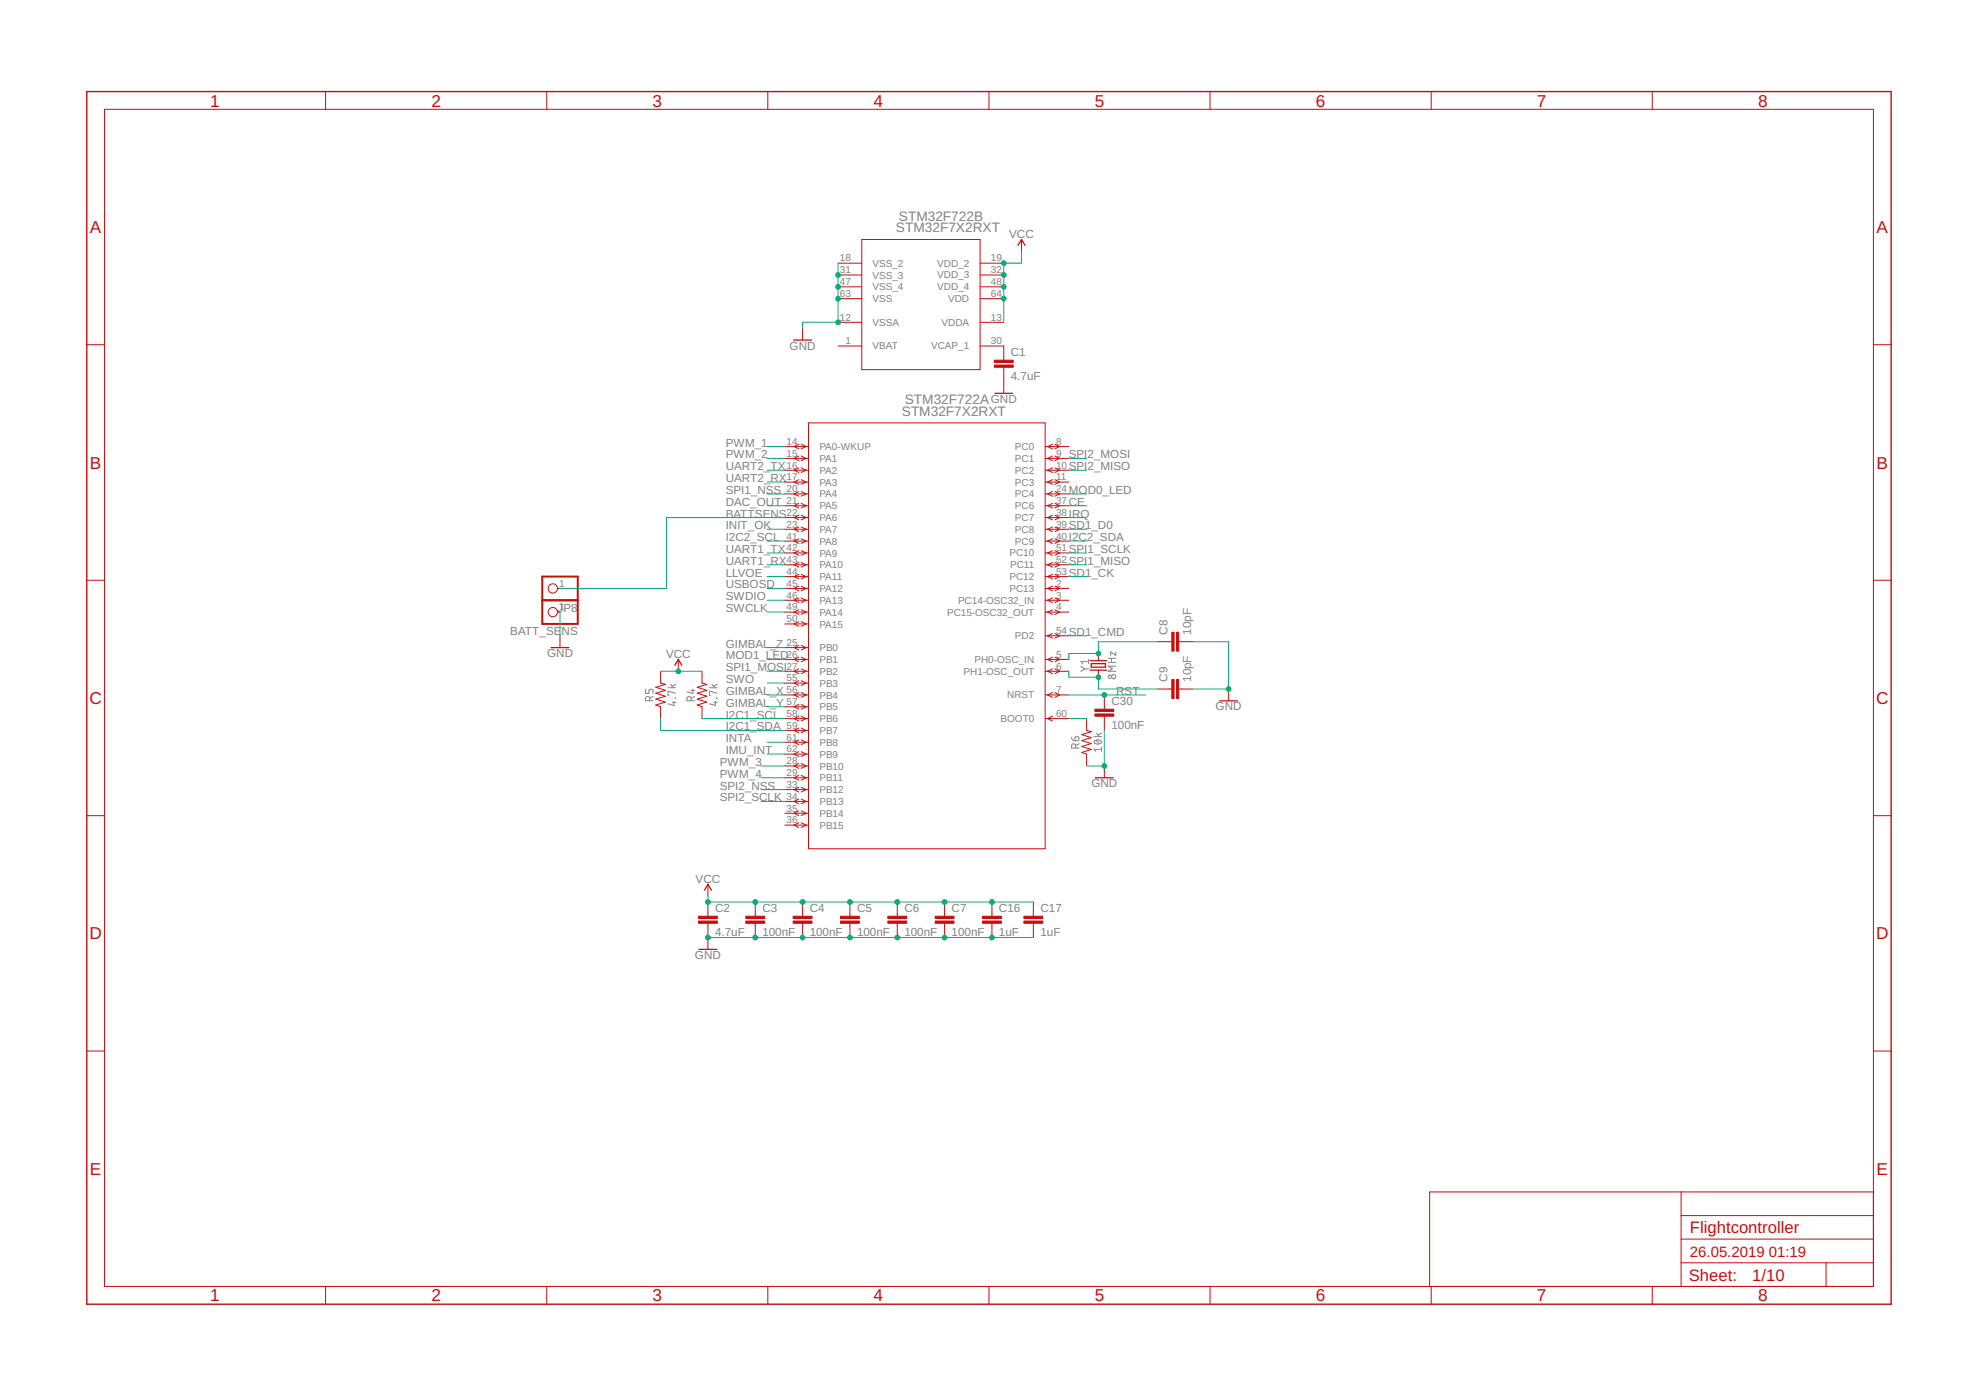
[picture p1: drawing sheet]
<svg xmlns="http://www.w3.org/2000/svg" width="297mm" height="210mm" viewBox="0 0 297 210" stroke-linecap="round" stroke-linejoin="round" font-family="sans-serif">
<g fill="none" stroke="#808080" stroke-width=".15">
<path d="M163.6 99.4h-1.2l.3 .3M163.6 99.1v.6M166.5 99.5h1.1M166.5 98.9h1.1M167 98.9v.6M167.6 98v.5l-.7-.5v.5M97 103.6v.6h.5v-.4a.32 .32 0 0 1 .3-.2 .32 .32 0 0 1 .3 .2v.4M97.6 105.3v-.3a.32 .32 0 0 0-.3-.4 .32 .32 0 0 0-.3 .4v.3h1.1M98.1 104.6l-.5 .3M100.4 103.3h1.1M100.8 102.8l.3 .5M101 105.6h.5"/>
<path d="M101.3 105.4v.6l-.9-.3M101.5 104.9v.1zM101.5 104.2l-1.1-.4v.7h.1M101.5 102.8l-.5 .3M103.8 105.3v-.3a.32 .32 0 0 0-.3-.4 .32 .32 0 0 0-.3 .4v.3h1.2M103.8 103.8h.6M104.1 103.6v.6l-.9-.3M104.4 104.6l-.6 .3M106.6 103.3h1.1M107 102.8l.4 .5M107.2 105.6h.5M107.5 105.4v.6l-.9-.3"/>
<path d="M107.7 104.9v.1zM107.7 104.2l-1.1-.4v.7h.1M107.7 102.8l-.5 .3M161 110.8a.51 .51 0 0 0 .5 .5M161.6 110.7a.33 .33 0 0 1 .5 .1 .33 .33 0 0 1-.3 .5h-.3zM161.6 112.4v-.3a.32 .32 0 0 0-.3-.3 .32 .32 0 0 0-.3 .3v.3h1.1M162.1 111.8l-.5 .2M162.4 100.1l.6 .4M163 100.5l-.6 .4M163 100.5h.6M164.4 110.7h1.1M164.4 111.3a.7 .7 0 0 1 1.1 .2 .65 .65 0 0 1-1.1 0z"/>
<path d="M164.6 111.2l.6 .5M164.8 110.2l.3 .5M165.5 112.6h-1.1l.2 .3M165.5 112.3v.6M165.5 110.2l-.5 .2M167.6 100.1h-1.1l.6 .4-.6 .4h1.1"/>
<circle cx="166.8" cy="101.7" r=".25"/>
<circle cx="167.3" cy="101.7" r=".31"/>
</g>
<g fill="none" stroke="#c90d0c" stroke-width=".15">
<path d="M15.7 16.4h265.8v176.9h-265.8zM48.9 13.8v2.6M82.1 13.8v2.6M115.4 13.8v2.6M148.6 13.8v2.6M181.8 13.8v2.6M215 13.8v2.6M248.2 13.8v2.6M125.9 39.5h3.6M129.5 36h17.8v19.5h-17.8zM147.3 39.5h3.5M153.5 36v1.8"/>
<path d="M13 51.8h2.7M120.6 49.3v1.8M125.9 41.3h3.6M125.9 43.1h3.6M125.9 44.9h3.6M125.9 48.4h3.6M125.9 52h3.6M147.3 41.3h3.5M147.3 43.1h3.5M147.3 44.9h3.5M147.3 48.4h3.5M147.3 52h3.5v2.1"/>
<path d="M150.8 55.2v3.9M281.5 51.8h2.6M117.9 67.1h3.6M117.9 68.9h3.6M117.9 70.7h3.6M117.9 72.4h3.6M117.9 74.2h3.6M117.9 76h3.6M117.9 77.8h3.6M117.9 79.5h3.6M120 66.7l-.7 .4 .7 .3M120 68.5l-.7 .4 .7 .3"/>
<path d="M120 70.3l-.7 .4 .7 .3M120 72.1l-.7 .3 .7 .4M120 73.9l-.7 .3 .7 .3M120 75.6l-.7 .4 .7 .3M120 77.4l-.7 .4 .7 .3M120 79.2l-.7 .3 .7 .4M120.4 66.7l.7 .4-.7 .3M120.4 68.5l.7 .4-.7 .3M120.4 70.3l.7 .4-.7 .3M120.4 72.1l.7 .3-.7 .4M120.4 73.9l.7 .3-.7 .3M120.4 75.6l.7 .4-.7 .3"/>
<path d="M120.4 77.4l.7 .4-.7 .3M120.4 79.2l.7 .3-.7 .4M121.5 63.5h35.5v64h-35.5zM157 67.1h3.6M157 68.9h3.6M157 70.7h3.6M157 72.4h3.6M157 74.2h3.6M157 76h3.6M157 77.8h3.6M157 79.5h3.6M158.1 66.7l-.7 .4 .7 .3"/>
<path d="M158.1 68.5l-.7 .4 .7 .3M158.1 70.3l-.7 .4 .7 .3M158.1 72.1l-.7 .3 .7 .4M158.1 73.9l-.7 .3 .7 .3M158.1 75.6l-.7 .4 .7 .3M158.1 77.4l-.7 .4 .7 .3M158.1 79.2l-.7 .3 .7 .4M158.5 66.7l.7 .4-.7 .3M158.5 68.5l.7 .4-.7 .3M158.5 70.3l.7 .4-.7 .3M158.5 72.1l.7 .3-.7 .4M158.5 73.9l.7 .3-.7 .3"/>
<path d="M158.5 75.6l.7 .4-.7 .3M158.5 77.4l.7 .4-.7 .3M158.5 79.2l.7 .3-.7 .4M13 87.2h2.7M83.8 88.4h.3M83.8 92h.3M84.1 95.5v1.8M101.9 99.1v1.8M117.9 81.3h3.6M117.9 83.1h3.6M117.9 84.9h3.6M117.9 86.6h3.6"/>
<path d="M117.9 88.4h3.6M117.9 90.2h3.6M117.9 92h3.6M117.9 93.7h3.6M117.9 97.3h3.6M117.9 99.1h3.6M120 81l-.7 .3 .7 .4M120 82.7l-.7 .4 .7 .3M120 84.5l-.7 .4 .7 .3M120 86.3l-.7 .3 .7 .4M120 88.1l-.7 .3 .7 .4M120 89.9l-.7 .3 .7 .4"/>
<path d="M120 91.6l-.7 .4 .7 .3M120 93.4l-.7 .3 .7 .4M120 97l-.7 .3 .7 .4M120 98.7l-.7 .4 .7 .3M120.4 81l.7 .3-.7 .4M120.4 82.7l.7 .4-.7 .3M120.4 84.5l.7 .4-.7 .3M120.4 86.3l.7 .3-.7 .4M120.4 88.1l.7 .3-.7 .4M120.4 89.9l.7 .3-.7 .4M120.4 91.6l.7 .4-.7 .3M120.4 93.4l.7 .3-.7 .4"/>
<path d="M120.4 97l.7 .3-.7 .4M120.4 98.7l.7 .4-.7 .3M157 81.3h3.6M157 83.1h3.6M157 84.9h3.6M157 86.6h3.6M157 88.4h3.6M157 90.2h3.6M157 92h3.6M157 99.1h3.6M157 95.5h3.6M158.1 81l-.7 .3 .7 .4"/>
<path d="M158.1 82.7l-.7 .4 .7 .3M158.1 84.5l-.7 .4 .7 .3M158.1 86.3l-.7 .3 .7 .4M158.1 88.1l-.7 .3 .7 .4M158.1 89.9l-.7 .3 .7 .4M158.1 91.6l-.7 .4 .7 .3M158.1 95.2l-.7 .3 .7 .4M158.1 98.7l-.7 .4 .7 .3M158.5 81l.7 .3-.7 .4M158.5 82.7l.7 .4-.7 .3M158.5 84.5l.7 .4-.7 .3M158.5 86.3l.7 .3-.7 .4"/>
<path d="M158.5 88.1l.7 .3-.7 .4M158.5 89.9l.7 .3-.7 .4M158.5 91.6l.7 .4-.7 .3M158.5 95.2l.7 .3-.7 .4M158.5 98.7l.7 .4-.7 .3M165 98.2v1.1M173.9 96.4h2.1M177.1 96.4h2.2M281.5 87.2h2.6M99.3 100.9v1.7l.7 .2-1.5 .5 1.5 .4-1.5 .5 1.5 .4-1.5 .5 1.5 .4-1.5 .4 .8 .3v1.8M105.5 100.9v1.7l.7 .2-1.4 .5 1.4 .4-1.4 .5 1.4 .4-1.4 .5 1.4 .4-1.4 .4 .7 .3v1.8M117.9 100.9h3.6"/>
<path d="M117.9 102.6h3.6M117.9 104.4h3.6M117.9 106.2h3.6M117.9 108h3.6M117.9 109.7h3.6M117.9 111.5h3.6M117.9 113.3h3.6M117.9 115.1h3.6M117.9 116.9h3.6M117.9 118.6h3.6M120 100.5l-.7 .4 .7 .3M120 102.3l-.7 .3 .7 .4"/>
<path d="M120 104.1l-.7 .3 .7 .4M120 105.8l-.7 .4 .7 .4M120 107.6l-.7 .4 .7 .3M120 109.4l-.7 .3 .7 .4M120 111.2l-.7 .3 .7 .4M120 112.9l-.7 .4 .7 .4M120 114.7l-.7 .4 .7 .3M120 116.5l-.7 .4 .7 .3M120 118.3l-.7 .3 .7 .4M120.4 100.5l.7 .4-.7 .3M120.4 102.3l.7 .3-.7 .4M120.4 104.1l.7 .3-.7 .4"/>
<path d="M120.4 105.8l.7 .4-.7 .4M120.4 107.6l.7 .4-.7 .3M120.4 109.4l.7 .3-.7 .4M120.4 111.2l.7 .3-.7 .4M120.4 112.9l.7 .4-.7 .4M120.4 114.7l.7 .4-.7 .3M120.4 116.5l.7 .4-.7 .3M120.4 118.3l.7 .3-.7 .4M157 100.9h3.6M157 104.4h3.6M157 108h3.6M158.1 100.5l-.7 .4 .7 .3"/>
<path d="M158.1 104.1l-.7 .3 .7 .4M158.1 107.6l-.7 .4 .7 .3M158.5 100.5l.7 .4-.7 .3M158.5 104.1l.7 .3-.7 .4M163.3 108v1.7l.7 .2-1.5 .5 1.5 .4-1.5 .5 1.5 .4-1.5 .5 1.5 .4-1.5 .5 .8 .2v1.8M165 100.7v1M165.9 104.4v2.2M165.9 107.6v2.1M165.9 115.1v1.8M173.9 103.5h2.1M177.1 103.5h2.2M184.6 103.5v1.8"/>
<path d="M13 122.6h2.7M106.4 132.9v1.7M106.4 135.5v2.2M106.4 138.7v3.9M113.5 135.5v2.2M113.5 138.7v2.2M117.9 120.4h3.6M117.9 122.2h3.6M117.9 124h3.6M120 120.1l-.7 .3 .7 .4M120 121.8l-.7 .4 .7 .4M120 123.6l-.7 .4 .7 .3"/>
<path d="M120.4 120.1l.7 .3-.7 .4M120.4 121.8l.7 .4-.7 .4M120.4 123.6l.7 .4-.7 .3M120.6 135.5v2.2M120.6 138.7v2.2M127.7 135.5v2.2M127.7 138.7v2.2M134.8 135.5v2.2M134.8 138.7v2.2M141.9 135.5v2.2M141.9 138.7v2.2M149 135.5v2.2"/>
<path d="M149 138.7v2.2M155.3 135.5v2.2M155.3 138.7v2.2M281.5 122.6h2.6M13 157.9h2.7M281.5 157.9h2.6M252.6 179.1v14.2M281.5 179.1h-66.7v14.2M48.9 193.3v2.7M82.1 193.3v2.7M115.4 193.3v2.7M148.6 193.3v2.7"/>
<path d="M181.8 193.3v2.7M215 193.3v2.7M248.2 193.3v2.7M252.6 189.7h28.9M252.6 186.2h28.9M252.6 182.6h28.9M274.4 189.7v3.6"/>
<circle cx="83.1" cy="92" r=".7"/>
<circle cx="83.1" cy="88.4" r=".7"/>
</g>
<g fill="#c90d0c" stroke="#c90d0c" stroke-width=".15">
<path d="M149.4 54.8h2.8v.4h-2.8z"/>
<path d="M149.4 54.1h2.8v.4h-2.8z"/>
<path d="M104.9 138.4h2.9v.3h-2.9z"/>
<path d="M104.9 137.7h2.9v.3h-2.9z"/>
<path d="M112.1 138.4h2.8v.3h-2.8z"/>
<path d="M112.1 137.7h2.8v.3h-2.8z"/>
<path d="M119.2 138.4h2.8v.3h-2.8z"/>
<path d="M119.2 137.7h2.8v.3h-2.8z"/>
<path d="M126.3 138.4h2.8v.3h-2.8z"/>
<path d="M126.3 137.7h2.8v.3h-2.8z"/>
<path d="M133.4 138.4h2.8v.3h-2.8z"/>
<path d="M133.4 137.7h2.8v.3h-2.8z"/>
<path d="M140.5 138.4h2.8v.3h-2.8z"/>
<path d="M140.5 137.7h2.8v.3h-2.8z"/>
<path d="M176.8 95h.3v2.8h-.3z"/>
<path d="M176.1 95h.3v2.8h-.3z"/>
<path d="M176.8 102.1h.3v2.8h-.3z"/>
<path d="M176.1 102.1h.3v2.8h-.3z"/>
<path d="M147.6 138.4h2.9v.3h-2.9z"/>
<path d="M147.6 137.7h2.9v.3h-2.9z"/>
<path d="M153.8 138.4h2.9v.3h-2.9z"/>
<path d="M153.8 137.7h2.9v.3h-2.9z"/>
<path d="M164.5 107.3h2.8v.3h-2.8z"/>
<path d="M164.5 106.6h2.8v.3h-2.8z"/>
</g>
<path d="M153 36.9l.5-.9 .5 .9M119.3 51.1h2.6M149.5 59.1h2.6M82.8 97.3h2.7M101.4 100l.5-.9 .5 .9M163.8 99.3h2.5M164 99.7h2.1v.5h-2.1zM163.8 100.7h2.5M164.6 116.9h2.7M183.3 105.3h2.6M105.8 133.8l.6-.9 .5 .9M105 142.6h2.7" fill="none" stroke="#c90d0c" stroke-width=".19"/>
<path d="M81.5 86.6h5.3v7.1h-5.3zM81.5 90.2h5.3" fill="none" stroke="#c90d0c" stroke-width=".3"/>
<path d="M13 13.8h271.1v182.2h-271.1z" fill="none" stroke="#c90d0c" stroke-width=".21"/>
<g fill="none" stroke="#0dab76" stroke-width=".15">
<path d="M125.9 39.5v8.9h-5.3v.9M153.5 37.8v1.7h-2.7v8.9M115.3 70.7h2.6M115.3 68.9h2.6M115.3 72.4h2.6M115.3 74.2h2.6M115.3 79.5h2.6M115.3 76h2.6M115.3 67.1h2.6M117.9 77.8h-17.8v10.6h-16M160.6 70.7h2.7M160.6 68.9h2.7"/>
<path d="M160.6 74.2h2.7M160.6 79.5h2.7M160.6 76h2.7M160.6 77.8h2.7M84.1 92v3.5M115.3 83.1h2.6M115.3 84.9h2.6M115.3 90.2h2.6M115.3 92h2.6M115.3 86.6h2.6M115.3 81.3h2.6M115.3 88.4h2.6"/>
<path d="M115.3 97.3h2.6M115.3 99.1h2.6M160.6 83.1h2.7M160.6 84.9h2.7M160.6 86.6h2.7M160.6 95.5h2.7M160.6 81.3h2.7M173.9 96.4h-8.9v1.8h-4.4v.9M179.3 96.4h5.3v7.1h-5.3M99.3 100.9h6.2M99.3 108v1.7h18.6M105.5 108h12.4"/>
<path d="M114.4 115.1h3.5M114.4 118.6h3.5M114.4 116.9h3.5M115.3 100.9h2.6M115.3 102.6h2.6M115.3 104.4h2.6M115.3 113.3h2.6M115.3 106.2h2.6M115.3 111.5h2.6M160.6 100.9v.8h4.4v1.8h8.9M160.6 108h2.7M160.6 104.4h11.5"/>
<path d="M165.9 109.7v5.4h-2.6M106.4 134.6v.9h48.9M114.4 120.4h3.5M106.4 140.9h48.9"/>
</g>
<g fill="#0dab76" stroke="#0dab76" stroke-width=".15">
<circle cx="125.9" cy="41.3" r=".36"/>
<circle cx="125.9" cy="43.1" r=".36"/>
<circle cx="125.9" cy="44.9" r=".36"/>
<circle cx="125.9" cy="48.4" r=".36"/>
<circle cx="106.4" cy="140.9" r=".36"/>
<circle cx="113.5" cy="140.9" r=".36"/>
<circle cx="120.6" cy="140.9" r=".36"/>
<circle cx="127.7" cy="140.9" r=".36"/>
<circle cx="134.8" cy="140.9" r=".36"/>
<circle cx="149" cy="140.9" r=".36"/>
<circle cx="141.9" cy="140.9" r=".36"/>
<circle cx="184.6" cy="103.5" r=".36"/>
<circle cx="165.9" cy="115.1" r=".36"/>
<circle cx="134.8" cy="135.5" r=".36"/>
<circle cx="127.7" cy="135.5" r=".36"/>
<circle cx="120.6" cy="135.5" r=".36"/>
<circle cx="113.5" cy="135.5" r=".36"/>
<circle cx="106.4" cy="135.5" r=".36"/>
<circle cx="141.9" cy="135.5" r=".36"/>
<circle cx="149" cy="135.5" r=".36"/>
<circle cx="150.8" cy="43.1" r=".36"/>
<circle cx="150.8" cy="41.3" r=".36"/>
<circle cx="150.8" cy="39.5" r=".36"/>
<circle cx="150.8" cy="44.9" r=".36"/>
<circle cx="101.9" cy="100.9" r=".36"/>
<circle cx="165" cy="98.2" r=".36"/>
<circle cx="165" cy="101.7" r=".36"/>
<circle cx="165.9" cy="104.4" r=".36"/>
</g>
<g font-size="2.6" fill="#c90d0c">
<text x="31.6" y="16">1</text>
<text x="64.8" y="16">2</text>
<text x="98" y="16">3</text>
<text x="131.3" y="16">4</text>
<text x="164.5" y="16">5</text>
<text x="197.7" y="16">6</text>
<text x="230.9" y="16">7</text>
<text x="264.1" y="16">8</text>
<text x="13.5" y="35">A</text>
<text x="282" y="35">A</text>
<text x="13.5" y="70.4">B</text>
<text x="282" y="70.4">B</text>
<text x="13.4" y="105.8">C</text>
<text x="281.9" y="105.8">C</text>
<text x="13.4" y="141.2">D</text>
<text x="281.9" y="141.2">D</text>
<text x="13.5" y="176.5">E</text>
<text x="282" y="176.5">E</text>
<text x="31.6" y="195.5">1</text>
<text x="64.8" y="195.5">2</text>
<text x="98" y="195.5">3</text>
<text x="131.3" y="195.5">4</text>
<text x="164.5" y="195.5">5</text>
<text x="197.7" y="195.5">6</text>
<text x="230.9" y="195.5">7</text>
<text x="264.1" y="195.5">8</text>
</g>
<g font-size="2.5" fill="#c90d0c">
<text x="253.9" y="185.3">Flightcontroller</text>
<text x="253.7" y="192.5">Sheet:</text>
<text x="263.3" y="192.4">1/10</text>
</g>
<g font-size="2.2" fill="#c90d0c">
<text x="253.9" y="188.9">26.05.2019</text>
<text x="265.7" y="188.9">01:19</text>
</g>
<g font-size="2.1" fill="#808080">
<text x="134.6" y="34.9">STM32F7X2RXT</text>
<text x="135.1" y="33.2">STM32F722B</text>
<text x="135.5" y="62.5">STM32F7X2RXT</text>
<text x="135.9" y="60.7">STM32F722A</text>
</g>
<g font-size="1.8" fill="#808080">
<text x="151.6" y="35.8">VCC</text>
<text x="118.6" y="52.5">GND</text>
<text x="151.9" y="53.5">C1</text>
<text x="151.9" y="57">4.7uF</text>
<text x="148.9" y="60.5">GND</text>
<text x="109" y="70.6">UART2_TX</text>
<text x="109" y="67.1">PWM_1</text>
<text x="109" y="68.9">PWM_2</text>
<text x="160.6" y="70.6">SPI2_MISO</text>
<text x="160.6" y="68.9">SPI2_MOSI</text>
<text x="109" y="72.4">UART2_RX</text>
<text x="109" y="74.2">SPI1_NSS</text>
<text x="109" y="76">DAC_OUT</text>
<text x="109" y="77.8">BATTSENS</text>
<text x="160.6" y="76">CE</text>
<text x="160.6" y="77.8">IRQ</text>
<text x="160.6" y="74.2">MOD0_LED</text>
<text x="109" y="83.1">UART1_TX</text>
<text x="109" y="81.3">I2C2_SCL</text>
<text x="109" y="79.5">INIT_OK</text>
<text x="160.6" y="83.1">SPI1_SCLK</text>
<text x="160.6" y="79.5">SD1_D0</text>
<text x="160.6" y="81.3">I2C2_SDA</text>
<text x="109" y="84.9">UART1_RX</text>
<text x="109" y="86.6">LLVOE</text>
<text x="109" y="88.4">USBOSD</text>
<text x="160.6" y="84.9">SPI1_MISO</text>
<text x="160.6" y="86.6">SD1_CK</text>
<text x="76.7" y="95.4">BATT_SE</text>
<text x="83.8" y="91.9">JP8</text>
<text x="84.4" y="95.4">NS</text>
<text x="109" y="90.2">SWDIO</text>
<text x="109" y="92">SWCLK</text>
<text x="160.6" y="95.5">SD1_CMD</text>
<text x="175.4" y="95.4" transform="rotate(-90 175.4 95.4)">C8</text>
<text x="179" y="95.4" transform="rotate(-90 179 95.4)">10pF</text>
<text x="82.2" y="98.7">GND</text>
<text x="100.1" y="98.9">VCC</text>
<text x="109" y="100.9">SPI1_MOSI</text>
<text x="109" y="97.3">GIMBAL_Z</text>
<text x="109" y="99.1">MOD1_LED</text>
<text x="109" y="102.6">SWO</text>
<text x="109" y="108">I2C1_SCL</text>
<text x="109" y="104.4">GIMBAL_X</text>
<text x="109" y="106.2">GIMBAL_Y</text>
<text x="167" y="105.9">C30</text>
<text x="167.7" y="104.4">RST</text>
<text x="175.4" y="102.5" transform="rotate(-90 175.4 102.5)">C9</text>
<text x="179" y="102.5" transform="rotate(-90 179 102.5)">10pF</text>
<text x="182.6" y="106.7">GND</text>
<text x="109" y="109.8">I2C1_SDA</text>
<text x="109" y="113.3">IMU_INT</text>
<text x="109" y="111.5">INTA</text>
<text x="167" y="109.5">100nF</text>
<text x="108.1" y="118.6">SPI2_NSS</text>
<text x="108.1" y="115.1">PWM_3</text>
<text x="108.1" y="116.9">PWM_4</text>
<text x="164" y="118.3">GND</text>
<text x="108.1" y="120.4">SPI2_SCLK</text>
<text x="104.5" y="132.7">VCC</text>
<text x="107.4" y="137">C2</text>
<text x="114.5" y="137">C3</text>
<text x="121.7" y="137">C4</text>
<text x="128.8" y="137">C5</text>
<text x="135.9" y="137">C6</text>
<text x="143" y="137">C7</text>
<text x="150.1" y="137">C16</text>
<text x="156.3" y="137">C17</text>
<text x="107.4" y="140.6">4.7uF</text>
<text x="114.5" y="140.6">100nF</text>
<text x="121.7" y="140.6">100nF</text>
<text x="128.8" y="140.6">100nF</text>
<text x="135.9" y="140.6">100nF</text>
<text x="143" y="140.6">100nF</text>
<text x="150.1" y="140.6">1uF</text>
<text x="156.3" y="140.6">1uF</text>
<text x="104.4" y="144.1">GND</text>
</g>
<g font-size="1.5" fill="#808080">
<text x="126.2" y="39.3">18</text>
<text x="126.2" y="41.1">31</text>
<text x="131.1" y="40.1">VSS_2</text>
<text x="131.1" y="41.8">VSS_3</text>
<text x="140.8" y="40.1">VDD_2</text>
<text x="140.8" y="41.8">VDD_3</text>
<text x="148.9" y="39.3">19</text>
<text x="148.9" y="41.1">32</text>
<text x="126.2" y="42.8">47</text>
<text x="126.2" y="44.6">63</text>
<text x="131.1" y="43.6">VSS_4</text>
<text x="131.1" y="45.4">VSS</text>
<text x="140.8" y="43.6">VDD_4</text>
<text x="142.5" y="45.4">VDD</text>
<text x="148.9" y="42.8">48</text>
<text x="148.9" y="44.6">64</text>
<text x="126.2" y="48.2">12</text>
<text x="127" y="51.7">1</text>
<text x="131.1" y="49">VSSA</text>
<text x="131.1" y="52.5">VBAT</text>
<text x="139.9" y="52.5">VCAP_1</text>
<text x="141.5" y="48.9">VDDA</text>
<text x="148.9" y="48.2">13</text>
<text x="148.9" y="51.7">30</text>
<text x="118.2" y="66.8">14</text>
<text x="118.2" y="68.6">15</text>
<text x="118.2" y="70.4">16</text>
<text x="123.1" y="67.6">PA0-WKUP</text>
<text x="123.1" y="69.4">PA1</text>
<text x="123.1" y="71.2">PA2</text>
<text x="152.5" y="67.6">PC0</text>
<text x="152.5" y="69.4">PC1</text>
<text x="152.5" y="71.2">PC2</text>
<text x="158.7" y="66.8">8</text>
<text x="158.7" y="68.6">9</text>
<text x="158.7" y="70.4">10</text>
<text x="118.2" y="72.2">17</text>
<text x="118.2" y="74">20</text>
<text x="118.2" y="75.7">21</text>
<text x="118.2" y="77.5">22</text>
<text x="123.1" y="73">PA3</text>
<text x="123.1" y="74.7">PA4</text>
<text x="123.1" y="76.5">PA5</text>
<text x="152.5" y="72.9">PC3</text>
<text x="152.5" y="74.7">PC4</text>
<text x="152.5" y="76.5">PC6</text>
<text x="158.7" y="72.2">11</text>
<text x="158.7" y="74">24</text>
<text x="158.7" y="75.7">37</text>
<text x="158.7" y="77.5">38</text>
<text x="118.2" y="79.3">23</text>
<text x="118.2" y="81.1">41</text>
<text x="118.2" y="82.8">42</text>
<text x="123.1" y="78.3">PA6</text>
<text x="123.1" y="80.1">PA7</text>
<text x="123.1" y="81.8">PA8</text>
<text x="123.1" y="83.6">PA9</text>
<text x="151.7" y="83.6">PC10</text>
<text x="152.5" y="78.3">PC7</text>
<text x="152.5" y="80.1">PC8</text>
<text x="152.5" y="81.8">PC9</text>
<text x="158.7" y="79.3">39</text>
<text x="158.7" y="81.1">40</text>
<text x="158.7" y="82.8">51</text>
<text x="84" y="88.2">1</text>
<text x="118.2" y="84.6">43</text>
<text x="118.2" y="86.4">44</text>
<text x="118.2" y="88.2">45</text>
<text x="118.2" y="90">46</text>
<text x="123.1" y="85.4">PA10</text>
<text x="123.1" y="87.2">PA11</text>
<text x="123.1" y="89">PA12</text>
<text x="151.7" y="87.2">PC12</text>
<text x="151.7" y="88.9">PC13</text>
<text x="151.8" y="85.4">PC11</text>
<text x="158.7" y="84.6">52</text>
<text x="158.7" y="86.4">53</text>
<text x="158.7" y="88.2">2</text>
<text x="158.7" y="90">3</text>
<text x="84" y="91.7">1</text>
<text x="118.2" y="91.7">49</text>
<text x="118.2" y="93.5">50</text>
<text x="123.1" y="90.7">PA13</text>
<text x="123.1" y="92.5">PA14</text>
<text x="123.1" y="94.3">PA15</text>
<text x="142.3" y="92.5">PC15-OSC32_OUT</text>
<text x="143.9" y="90.7">PC14-OSC32_IN</text>
<text x="158.7" y="91.7">4</text>
<text x="158.7" y="95.3">54</text>
<text x="118.2" y="97.1">25</text>
<text x="118.2" y="98.8">26</text>
<text x="118.2" y="100.6">27</text>
<text x="123.1" y="97.8">PB0</text>
<text x="123.1" y="99.6">PB1</text>
<text x="123.1" y="101.4">PB2</text>
<text x="144.8" y="101.4">PH1-OSC_OUT</text>
<text x="146.4" y="99.6">PH0-OSC_IN</text>
<text x="152.5" y="96.1">PD2</text>
<text x="158.7" y="98.8">5</text>
<text x="158.7" y="100.6">6</text>
<text x="118.2" y="102.4">55</text>
<text x="118.2" y="104.2">56</text>
<text x="118.2" y="105.9">57</text>
<text x="118.2" y="107.7">58</text>
<text x="123.1" y="103.2">PB3</text>
<text x="123.1" y="105">PB4</text>
<text x="123.1" y="106.7">PB5</text>
<text x="151.3" y="104.9">NRST</text>
<text x="158.7" y="104.2">7</text>
<text x="158.7" y="107.7">60</text>
<text x="118.2" y="109.5">59</text>
<text x="118.2" y="111.3">61</text>
<text x="118.2" y="113.1">62</text>
<text x="123.1" y="108.5">PB6</text>
<text x="123.1" y="110.3">PB7</text>
<text x="123.1" y="112.1">PB8</text>
<text x="123.1" y="113.8">PB9</text>
<text x="150.3" y="108.5">BOOT0</text>
<text x="118.2" y="114.8">28</text>
<text x="118.2" y="116.6">29</text>
<text x="118.2" y="118.4">33</text>
<text x="123.1" y="115.6">PB10</text>
<text x="123.1" y="117.4">PB11</text>
<text x="123.1" y="119.2">PB12</text>
<text x="118.2" y="120.2">34</text>
<text x="118.2" y="121.9">35</text>
<text x="118.2" y="123.7">36</text>
<text x="123.1" y="121">PB13</text>
<text x="123.1" y="122.7">PB14</text>
<text x="123.1" y="124.5">PB15</text>
</g>
</svg>
